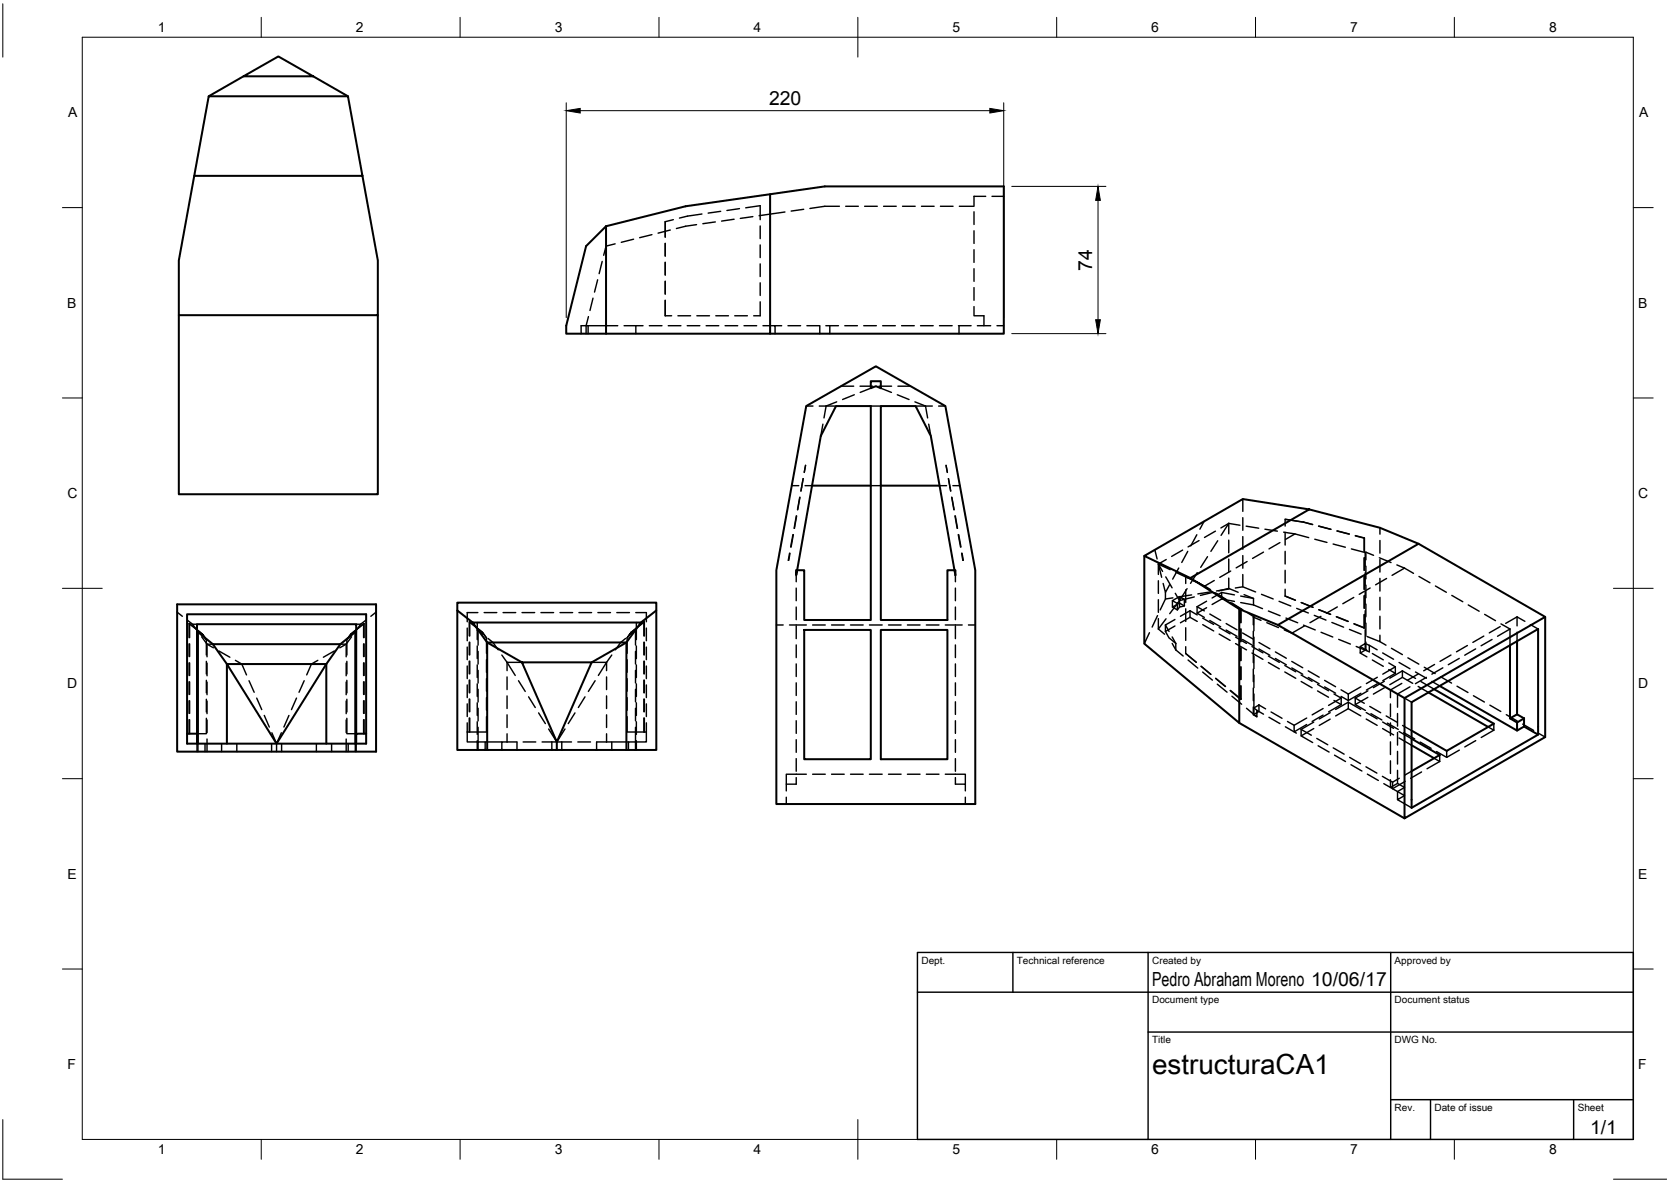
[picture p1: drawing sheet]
<svg xmlns="http://www.w3.org/2000/svg" width="420mm" height="297mm" viewBox="0 0 420 297" stroke-linecap="round" stroke-linejoin="round" font-family="sans-serif">
<!-- layer: Visible -->
<g fill="none" stroke="#000" stroke-width=".51">
<path d="M61.2 19.2l8.8-5 8.7 5zM61.2 19.2l-8.7 5M78.7 19.2l8.8 5M52.5 24.2h35l3.6 20h-42.3zM48.8 44.2l-3.8 21.2v13.8h50v-13.8l-3.9-21.2M152.4 56.9l20-5.1 35-5h45v37.1h-58.8M152.4 56.9l-5 4.9-5 20.1v2h10M193.6 48.8v35.1h-41.2v-27M45 79.2v45h50v-45M219 95.8h2.5v1.8l-1.3-.6-1.2 .6zM202.7 102l17.5-9.9 17.5 9.9 7.5 41.3v58.8h-50v-58.8zM210.2 102h8.8v53.8h-16.8v-12.5h-1.8l-.2 1.2v-1.2h.2l6-33.7z"/>
<path d="M221.5 102h8.7l3.8 7.6 6 33.7h.2v1.2l-.2-1.2h-1.8v12.5h-16.7zM204.2 122h14.8M221.5 122h14.7M287.7 139.7l24.8-14.3 16.7 2.6-29.9 17.3zM287.7 139.7v22.1l23.9 19.9v-28.6M329.2 128l17.8 4.6 9.7 4.1-35.4 20.4-9.7-4-12.3-7.8M356.7 136.7l31.8 18.3-35.3 20.4-31.9-18.3M44.5 151.9h50.1v37h-50.1zM49.5 158.8h.3l3.7 3.1h32.1l3.7-3.1h.3M49.8 158.8v28.1M89.3 158.8v28.1M115 153.4v35.1h7.5"/>
<path d="M118.9 156.4h42.2l-3.6 5.1h-35zM118.9 156.4l-3.9-3v-2h50v2l-3.9 3M165 153.4v35.1h-7.5v-27l-8.7 5M202.2 158.3h16.8v32.5h-16.8zM221.5 158.3h16.7v32.5h-16.7zM388.5 155v30.2l-35.3 20.5v-30.3M53.5 161.9l3.6 5M57.1 166.9h24.9l-12.5 20zM57.1 166.9v20M85.6 161.9l-3.6 5v20M131.2 166.5h17.6l-8.8 20zM131.2 166.5l-8.7-5v27h17.5"/>
<path d="M359.2 174l15 8.7M360.6 173.2l15 8.7-11.8 6.8-8.9-5.1M362 172.4l19.5 11.2M379.7 162.2v18.3M381.5 161.1v18.4M47 184.4v-30h45.1v32.5h-45.1v-2.5h2.5v2.5M49.5 184.4v-27.5h40.1v27.5M92.1 184.4h-2.5v2.5M140 186.5v2h17.5M311.6 181.7l41.6 24M354.9 185.7l7.1 4-7.1 4.1M354.9 187.3l5.7 3.2"/>
<path d="M381.5 181.6l1.7-1.1v2.1l-1.7 1zM383.2 182.6l3.5 2v-26.5l-31.8 18.4v26.5l31.8-18.4M383.2 180.5l-1.7-1-1.8 1 1.8 1.1"/>
</g>
<!-- layer: Hidden -->
<g fill="none" stroke="#000" stroke-width=".36">
<path d="M163.9 59l-3.1 .7M167.3 55.7v3.9zM168.5 57.8l-3 .8M169.3 55.2l-2 .5M175.1 56.5l-5 .9M176.5 53.8l-5.7 1M179.9 55.8l-3.2 .4M181.2 53.1l-3.1 .5M184.6 55.1l-3.2 .5M185.9 52.4l-3.1 .5M187.5 52.2l3.6-.5v3.5M189.3 54.4l-3.2 .5"/>
<path d="M191.1 56.8v3.2M197.4 53.3l-6.5 .9M202.1 52.6l-3.2 .4M211.1 51.8h-3.7l-3.7 .6M212.6 51.8h3.2M217.4 51.8h3.2M222.2 51.8h3.1M226.9 51.8h3.2M231.7 51.8h3.2M236.5 51.8h3.1M241.2 51.8h3.7M244.9 53.2v3.2"/>
<path d="M244.9 58v3.2M247.8 49.3h-2.9v2.3M249.4 49.3h3M148 79.6l-.6 2.3v2M149.1 74.9l-.8 3.1M150.3 70.3l-.8 3.1M151.4 65.7l-.7 3.1M154.7 61.3l-2.3 .5-.6 2.4M159.3 60.1l-3.1 .8M167.3 75.5v3.9zM167.3 61.2v3.1M167.3 65.9v3.2"/>
<path d="M167.3 70.7v3.2M167.3 79.4h1.6M170.5 79.4h3.1M175.2 79.4h3.2M180 79.4h3.2M184.7 79.4h3.2M191.1 61.6v3.1M191.1 66.3v3.2M191.1 71.1v3.2M191.1 75.8v3.6h-1.6M244.9 77v2.4h2.5v2.5h1.7M244.9 62.8v3.1"/>
<path d="M244.9 67.5v3.2M244.9 72.3v3.2M147.9 81.9v2M155.3 81.9h-9.2v2M156.9 81.9h4.8M159.9 81.9v2M163.3 81.9h3.1M168 81.9h3.2M172.8 81.9h3.2M177.6 81.9h3.1M182.3 81.9h3.2M187.1 81.9h3.2"/>
<path d="M191.8 81.9h3.1v2M194.9 81.9h1.6M198.1 81.9h3.2M202.9 81.9h3.2M206.1 81.9v2M207.7 81.9h3.1M208.6 81.9v2M211.5 97h3.2M212.4 81.9h3.2M214.8 99.2l-2.9 1.2M216.2 97h3.2M217.2 81.9h3.2"/>
<path d="M219 97.6l-2.7 1M221 97h3.2M221.5 97.6l2.6 1M221.9 81.9h3.2M225.6 99.2l3 1.2M225.8 97h3.2M226.7 81.9h3.2M231.5 81.9h3.1M236.2 81.9h3.2M241 81.9h3.2M241.1 81.9v2M245.8 81.9h1.6"/>
<path d="M250.7 81.9h1.7M202.2 118.7l.4-1.8-.4 1.8M202.7 102h1.7M206 102h4.2M206.9 106.6l-.5 3M210.4 101l-2.7 1-.5 3M219 102h2.5M230 101l2.7 1 .5 3M230.2 102h4.2M233.5 106.6l.5 3M236 102h1.7M238.2 118.7l-.3-1.8 .3 1.8"/>
<path d="M198.5 139l-.3 1.8 .4-1.8M199.1 122h1.7M199.4 134.3l-.6 3.2M199.5 134.3l-.6 3.2M200.2 129.6l-.5 3.2M200.3 129.6l-.5 3.2M201.1 125l-.6 3.1M201.1 125l-.5 3.1M201.5 122.5h.1M201.9 120.3l-.5 3.1M202 120.3l-.6 3.1M202.4 122h1.8"/>
<path d="M219 122h2.5M236.2 122h1.8M238.5 120.3l.5 3.1M238.5 120.3l.6 3.1M238.9 122.5h.1M239.6 122h1.7M239.8 128.1l-.5-3.1 .6 3.1M240.1 129.6l.6 3.2M240.2 129.6l.6 3.2M240.9 134.3l.6 3.2M241.1 134.3l.5 3.2M241.9 139l.3 1.8-.4-1.8"/>
<path d="M290.4 138.2l.5 2.3M297.4 138.2l-2.8 1.6M298.6 138.6l-1.5 2.8M300.9 134.4l-1.5 2.8M301.5 135.8l-2.8 1.6M302.8 131l-1.1 2M303.6 139.9l-1.7 2.7M305.6 133.5l-2.7 1.6M306.2 135.9l-1.7 2.7M309 131.5l-2 3M309 131.5l-2 1.2M309 131.5l2.8 .5"/>
<path d="M309 131.5v2.7M309 135.7v3.2M312.5 125.4v3.1M312.5 130.1v3.2M312.5 134.9v3.1M312.5 139.6v3.2M313.3 132.2l3.2 .5M317.7 138.7l-2.8 1.6M318.1 133l3.1 .5M321.8 136.4l-2.7 1.5M322.8 133.7l2.8 .5M323.1 130.5l4.7 .7 2.3 .6"/>
<path d="M323.1 133.8v3.2M323.1 138.6v3.1M325.6 134.2l-2.4 1.4M325.6 134.2l3.5 .9M327.8 131.2l-4.7-.7v1.7M327.8 131.2l2.2 .6M327.8 131.2h.1M330.6 135.5l3.1 .8M331.5 132.2l3.2 .8M335.2 136.7l3.1 .8M336.2 133.4l3 .8M336.2 133.4l3.1 .8"/>
<path d="M339.8 137.9l3.5 1M340.8 134.7l2.2 .5M340.8 134.6l2.3 .6M343 135.2l.1 3.3M343 135.2v3.4M343.3 138.9v3.5M343.4 138.8l2 .8M343.4 138.8l-.1 .1M343.4 138.8v1.9M347 132.6v1.6M347 135.8v3.2M44.5 153.8l1.4 1.1"/>
<path d="M47.1 155.9l1.3 1M47.5 156.7h.2M47.5 156.7v3.5M47.5 156.7l3.4 2.6M47.7 156.7v3.5M47.7 156.7l3.2 2.6M49.5 156.9h-1.1l1.4 1.8M50.9 159.3l1 1.4zM88.2 159.3l-1 1.4v3.9M88.2 159.3h.1M89.6 156.9h1.1M90.7 156.9l-1.4 1.8"/>
<path d="M91.4 156.7h.2v3.5M91.4 156.7l-3.2 2.6M91.4 156.7v3.5M91.6 156.7l-3.4 2.6-1 1.4M92 155.9l-1.3 1M94.6 153.8l-1.4 1.1M117.5 157.8v3.2M118 156.3l3.3 2.6 1 1.4M118.1 156.3h-.1v3.5M118.1 156.3l3.2 2.6M118.1 156.3v3.5M120 156.4v4.3"/>
<path d="M120 158.4h.2M120.1 153.9h-2.6v2.4M120.2 158.4l1.3 1M120.2 158.4v3.7M121.3 158.9h.1M121.3 158.9l1 1.4v3.9M121.7 153.9h3.2M126.5 153.9h3.2M131.3 153.9h3.1M136 153.9h3.2M140.8 153.9h3.2M145.6 153.9h3.1"/>
<path d="M150.3 153.9h3.2M155.1 153.9h3.2M158.7 158.9l-1 1.4zM159.8 158.4l-1.3 1M159.8 158.4v3.7M159.9 153.9h2.6v2.4M160 156.4v2h-.2M160 158.4v2.3M161.9 156.3h.1M161.9 156.3v3.5M161.9 156.3l-3.2 2.6M162 156.3v3.5"/>
<path d="M162 156.3l-3.3 2.6M162.5 157.8v3.2M195.2 157.1h1.7M198.5 157.1h4.2M200.2 144.5v1.7M200.2 147.8v3.2M200.2 152.5v3.2M200.2 157.3v3.2M204.3 157.1h3.2M209.1 157.1h3.2M213.9 157.1h3.1M218.6 157.1h3.2"/>
<path d="M223.4 157.1h3.2M228.2 157.1h3.1M232.9 157.1h3.2M237.7 157.1h4.2M240.2 144.5v1.7M240.2 147.8v3.2M240.2 152.5v3.2M240.2 157.3v3.2M243.5 157.1h1.7M289 159l-1.3 2.8M291 154.7l-1.3 2.9M291.3 141.8l1 1.8"/>
<path d="M291.3 141.8l2.9 1.4M291.3 141.8v2.6M291.3 145.9v3.2M291.3 150.7v3.2M291.3 155.5v2.6M291.3 158.1l1.5 1.3M291.3 142l.8 3.1M292.5 146.6l.5 2.3 1.1-2M293 148.9v1.6l-1.3 2.8M293 157.1v1.6M293 158.7l.9 1.6M293 157.1l.9 1.6"/>
<path d="M293.1 145l1.6 2.7M293.2 155.5l-1.9 2.6M293.2 140.6l-1.9 1.2M294.8 150.9l1.8-1 1.2 .7-1.2 .3-.6 .8zM294.8 150.9v1.7l1.8-1 1.2 .7M294.8 152.6l1.2 .7v-1.6l-1.9 2.5M294.9 150.2l-1.9 .3M295.4 157.3l-2.4 1.4M295.4 155.7l-2.4 1.4M295.5 149.1l1.1 1.8M295.7 143.8l2.8 1.4M296.4 142.7l-1.5 2.8"/>
<path d="M296.6 149.9v1M296.6 152.6l-.6 .7M298.1 144.9l3.3 1.6zM298.1 144.9v1.7M298.1 148.2v3.2M298.1 153v3.2M298.1 157.8v3.1M298.5 147.9l-1.9 3M299.2 155.1l1.8 1.1M299.2 153.5l1.8 1M299.2 153.5v1.6M299.2 155.1l-2.4 1.4"/>
<path d="M299.2 153.5l-2.4 1.4M299.6 149.5l-3.1 .5M300 145.9l2.9 1.4M300.3 150l-2.5 .6v1.7l-1.2 .3v-1.7M301 152.5v1.6l1.8 1.1M301 152.5l1.8 1M301 143.9l-1.7 2.7M301.4 146.5l2.6 1.6-2.6-1.6M302.4 157l2.8 1.6M302.4 155.3l2.8 1.6M302.9 147.3l1.5 .9M303.4 151.1l-2.4 1.4"/>
<path d="M303.4 152.7l-2.4 1.4M304.2 155.9l2.7 1.6M304.2 154.3l2.7 1.6M304.3 148.8l-3.1 .4M304.9 148.9l-3.1 .7M305.3 149l2.7 1.7M305.3 145.9l-2.4 1.4M305.4 148.9l2.7 1.7M305.7 149l2.7 1.7M306.5 159.3l2.8 1.6M306.5 157.7l2.8 1.6M307.2 150.5l3.2 .6"/>
<path d="M307.2 148.9l3.2 .6M307.2 148.9v1.6M307.2 150.5l-2.4 1.4M307.2 148.9l-2.4 1.4M308.3 158.3l2.8 1.6M308.3 156.7l2.8 1.6M309 147.9l-2.5 .6M309 140.5v3.2M309 145.3v2.6M309 147.9l2.3 .9M309 148l-3.1 .5M309.4 151.5l2.5 1.7"/>
<path d="M309.4 151.5l2.6 1.6M309.4 143.5l-2.7 1.6M309.8 151.6l2.7 1.6M311.9 153.2v3.3M311.9 158.1v3.2M312 151.4l3.2 .6M312 149.8l3.2 .6M312 153.1l-.1 .1M312 153.1v3.4M312 158.1v3.1M312.4 159.1l2.8 1.6M312.5 144.4v3.1l-1.9 .3"/>
<path d="M312.5 147.5l3.2 1.3M312.8 149.4l2.4 1M313.6 141.1l-2.8 1.6M313.8 154.1l1.5 .9M315.1 155.1l2 .8M315.1 155.1v1.9M315.1 158.6v3.2M315.2 152l2.2 1M315.2 150.4v1.6M315.3 155l-.2 .1M315.3 155v3.5M317.2 149.4l2.9 1.1"/>
<path d="M318.5 156.5l3 1.2M318.9 153.5l3 1.2M321.6 151.1l3 1.2M323.1 149.8l2.6 1M323.1 143.3v3.2M323.1 148.1v1.7M323.3 155.3l3 1.2M326 152.9l3 1.2M327.2 151.4l2.9 1.2M327.8 157.1l2.9 1.2M328 157.3l-3.1 1.8-2-.8M330.5 154.6l2.9 1.2"/>
<path d="M331.6 153.2l2.9 1.2M331.6 153.2l3 1.2M332.1 154.9l-2.7 1.6M332.2 158.9l2.9 1.2M334.9 156.4l2.9 1.2M336 155l2.9 1.2M336 155l3 1.1M336.3 152.5l-2.8 1.6M339.3 158.2l3 1.2M340.4 150.1l-2.8 1.6M340.4 156.8l2.6 1M340.5 156.7l2.6 1.1"/>
<path d="M343 140.2v3.2M343 144.9v3.2M343 149.7v3.2M343 154.5v3.3M343.1 154.4l-.1 3.4M343.1 140.1v3.2M343.1 144.9v3.2M343.1 149.6v3.2M343.3 144v3.1M343.3 148.7v3.2M343.3 153.5v3.2M343.3 158.2v3.5"/>
<path d="M343.4 142.3v3.2M343.4 147v3.2M343.4 151.8v3.2M343.4 156.6v3.2M344.5 147.8l-2.7 1.6M346.8 140.2l3 1.2M347 159.6v1.6l-3.3-1.2M347 140.6v3.2M347 145.4v3.1M347 150.1v3.2M347 154.9v3.2M348.6 145.4l-2.7 1.6"/>
<path d="M351.2 142l2 .8M353.2 142.8l-3.2 1.8M353.2 142.8l2.2 1.3M356.8 144.9l2.7 1.6M360.9 147.3l2.8 1.5M365 149.6l2.8 1.6M369.2 152l2.7 1.6M373.1 159.9l-2.8 1.5M373.3 154.4l2.7 1.6M377.2 157.5l-2.7 1.5M377.4 156.8l2.3 1.3M379.7 158.1l-3.2 1.8"/>
<path d="M379.7 158.1v4.1M381.5 155v2.3M381.5 158.9v2.2M381.5 155l-2.9 1.7M381.5 155l1.9 1.1M384.8 157l1.9 1.1M47.5 161.8v3.2M47.5 166.6v3.2M47.5 171.3v3.2M47.5 176.1v3.2M47.7 161.8v3.2M47.7 166.6v3.2"/>
<path d="M47.7 171.3v3.2M47.7 176.1v3.2M50.7 160l1.4 1.9M51.9 160.7v3.9M51.9 166.2v3.2M51.9 171v3.1M51.9 175.7v3.2M52.1 161.9h1.4M52.1 161.9l1.6 .9M52.1 161.9v3.2M52.1 166.6v3.2M52.1 171.4v3.2"/>
<path d="M52.1 176.2v3.1M55 163.6l2.8 1.6M59.2 165.9l1.6 1 1.2 2.7M62.6 171.1l1.3 2.9M64.5 175.4l1.3 2.9M66.4 179.8l1.3 2.9M72.7 179.8l-1.3 2.9M74.6 175.4l-1.3 2.9M76.5 171.1l-1.3 2.9M79.9 165.9l-1.6 1-1.2 2.7M84.1 163.6l-2.8 1.6M85.6 161.9h1.4"/>
<path d="M87 161.9l-1.6 .9M87 161.9v3.2M87 166.6v3.2M87 171.4v3.2M87 176.2v3.1M87.2 166.2v3.2M87.2 171v3.1M87.2 175.7v3.2M88.4 160l-1.4 1.9M91.4 161.8v3.2M91.4 166.6v3.2M91.4 171.3v3.2"/>
<path d="M91.4 176.1v3.2M91.6 161.8v3.2M91.6 166.6v3.2M91.6 171.3v3.2M91.6 176.1v3.2M117.5 162.6v3.2M117.5 167.4v3.1M117.5 172.1v3.2M117.5 176.9v3.2M118 161.4v3.2M118 166.2v3.1M118 170.9v3.2"/>
<path d="M118 175.7v3.2M118.1 161.4v3.2M118.1 166.2v3.1M118.1 170.9v3.2M118.1 175.7v3.2M120 162.3v3.2M120 167.1v3.2M120 171.9v3.1M120 176.6v3.2M120.2 163.7v3.2M120.2 168.5v3.1M120.2 173.2v3.2"/>
<path d="M120.2 178v3.2M122.3 165.8v3.2M122.3 170.5v3.2M122.3 175.3v3.2M122.7 160.4l1.3 1.1 1.3 1.8M126.2 164.6l1.3 1.9M127.5 166.5l2 3.2M127.5 166.5h3.7M127.5 166.5v2M127.5 170.1v3.2M127.5 174.9v3.2M127.5 179.6v3.2"/>
<path d="M130.4 171.1l1.7 2.7M132.9 175.1l1.7 2.7M135.4 179.2l1.7 2.6M144.6 179.2l-1.7 2.6M147.1 175.1l-1.7 2.7M148.8 166.5h3.7M149.6 171.1l-1.7 2.7M152.5 166.5l-2 3.2M152.5 166.5v2M152.5 170.1v3.2M152.5 174.9v3.2M152.5 179.6v3.2"/>
<path d="M153.8 164.6l-1.3 1.9M157.3 160.4l-1.3 1.1-1.3 1.8M157.7 160.3v3.9M157.7 165.8v3.2M157.7 170.5v3.2M157.7 175.3v3.2M159.8 163.7v3.2M159.8 168.5v3.1M159.8 173.2v3.2M159.8 178v3.2M160 162.3v3.2M160 167.1v3.2"/>
<path d="M160 171.9v3.1M160 176.6v3.2M161.9 161.4v3.2M161.9 166.2v3.1M161.9 170.9v3.2M161.9 175.7v3.2M162 161.4v3.2M162 166.2v3.1M162 170.9v3.2M162 175.7v3.2M162.5 162.6v3.2M162.5 167.4v3.1"/>
<path d="M162.5 172.1v3.2M162.5 176.9v3.2M200.2 162.1v3.1M200.2 166.8v3.2M200.2 171.6v3.2M200.2 176.4v3.1M240.2 162.1v3.1M240.2 166.8v3.2M240.2 171.6v3.2M240.2 176.4v3.1M294.1 160.4l1.5 1.3M294.7 161.7l.9 1.6"/>
<path d="M294.7 160.1l.9 1.6M295.6 161.7v1.6M295.6 163.3l1.9 1.6M298.1 162.5v1.7l2.7 2.2M298.7 165.9l2.5 2M302 167.4l2.4 2.1M302 167.4l2.5 2.1M302.4 168.9l2.4 2M305.7 170.5l2.4 2M305.7 170.5l2.5 2M306.1 171.9l2.4 2M309.3 173.5l2.6 2.2"/>
<path d="M309.4 173.5l2.6 2.2M309.8 175l2.4 2M310.7 161.7l2.7 1.6M310.7 160.1l2.7 1.6M311.9 172.4l.1 3.3M311.9 162.9v3.1M311.9 167.6v3.2M312 162.8v3.2M312 167.6v3.2M312 172.3v3.4M312.4 160.7l2.8 1.6M313.4 178l1.9 1.5"/>
<path d="M314.8 164.1l2.7 1.6M314.8 162.5l2.7 1.6M315.1 163.4v3.2M315.1 168.1v3.2M315.1 172.9v3.2M315.1 179.6l.9 .5M315.3 174.4v5.1l-.2 .1v-1.9M315.3 177.9l1.3-.7v1.6l-1.3 .7 .7 .6v-1.6zM315.3 160.1v3.2M315.3 164.9v3.1M315.3 169.6v3.2M316 178.5l1.7 1"/>
<path d="M316.6 177.2l1.6 .9M316.6 163.1l2.7 1.6M316.6 161.5l2.7 1.5M318.9 166.5l2.8 1.6M318.9 164.9l2.8 1.6M319.6 178.9l2.8 1.6M320.7 165.5l2.7 1.6M320.7 163.8l2.7 1.6M323.1 168.9l2.7 1.6M323.1 167.2l2.7 1.6M324.8 167.9l2.8 1.5M324.8 166.2l2.8 1.6"/>
<path d="M327.2 171.3l2.7 1.5M327.2 169.6l2.7 1.6M328.9 170.2l2.8 1.6M328.9 168.6l2.8 1.6M331.3 173.6l2.7 1.6M331.3 172l2.7 1.6M332.7 179.7l-2.8 1.6M332.7 178.1l-2.8 1.5M333.1 172.6l2.7 1.6M333.1 171l2.7 1.6M334.5 179.1l-2.8 1.6M335.4 176l1.8 1.1"/>
<path d="M335.4 174.4l1.8 1M336.6 160.7l2.9 1.2M337.2 175l1.8 1M337.2 173.4l1.8 1M337.2 177.1l-3.1 1.8M337.2 175.4l-3.1 1.9M337.2 175.4v1.7M339 176.5v1.6l-3.2 1.8M339 174.4v1.6M339 176.5l-3.2 1.8M339 178.1l3.1 1.8M339 176.5l3.1 1.8"/>
<path d="M340.8 175.4v1.7l2.5 1.4M340.8 175.4l2.2 1.3M341 162.5l2.3 .9M342 162.5l1.3-.8v1.7l-1.3 .7zM342 164.1l1.7 1M342 162.5l1.7 .9M342.2 172.6l-3.2 1.8M342.2 174.2l-3.2 1.8M343.3 161.7l1 .5v1.6l-1-.4M343.4 161.4v1.9l-.1 .1M343.5 179.1l2.8 1.6M343.9 175.2l-3.1 1.9"/>
<path d="M343.9 173.6l-3.1 1.8M344.3 162.2l2 1.1M344.4 177.5l2.8 1.6M344.7 179.3l2.8 1.6M345.1 165.9l2.7 1.5M345.1 164.2l2.7 1.6M346.3 170.2l-2.7 1.6M346.3 171.8l-2.7 1.6M347 161.2l1.5 .9M347.6 164.1l2.8 1.6M348.1 172.8l-2.8 1.6M348.1 171.2l-2.8 1.6"/>
<path d="M348.5 179.9l2.8 1.6M349.2 168.3l1.6 .9M349.2 166.6l1.6 1M349.6 176.9v3.2M349.9 162.9l2.7 1.6M350.8 169.2l-3.1 1.8M350.8 167.6l-3.1 1.8M350.8 167.6v1.6M351.4 179.3v3.2M351.8 166.5l2.7 1.6M352.5 171.7l-2.9 1.7v1.9M352.6 168.6l3.3 1.9"/>
<path d="M352.6 170.2l2.6 1.5M352.6 168.6v1.6M352.6 170.2l-3.2 1.9M352.6 168.6l-3.2 1.8M353.2 175.4l1.7 1.1M354 165.3l2.8 1.6M354.5 172.6l-3.1 1.8v3.3M355.9 168.9l2.8 1.6M356.6 172.5l2.6 1.5M356.6 169.4l-2.7 1.6M357.3 171.3l3.3 1.9M358.1 167.7l2.8 1.6"/>
<path d="M358.7 170.2l-2.8 1.6M360 171.2l2 1.2M360.7 167l-2.7 1.6M362.2 170.1l2.8 1.6M362.8 167.8l-2.8 1.6M364.8 164.6l-2.7 1.6M366.4 172.4l2.7 1.6M366.9 165.5l-2.7 1.5M369 162.2l-2.8 1.6M370.5 174.8l2.7 1.6M371 163.1l-2.7 1.6M374.6 177.2l2.8 1.6"/>
<path d="M375.2 160.7l-2.8 1.6M378.7 179.6l2.8 1.6M47.5 180.9v3.5M47.7 180.9v3.5M49.5 186.9v2M49.8 186.9v2M51.5 186.9v2M51.9 180.5v3.9h-2.4M52.1 180.9v3.2M52.1 185.7v3.2M55.7 186.9v2M59.5 186.9v2"/>
<path d="M68.3 186.9v2M68.4 184.2l1.1 2.7 1.2-2.7M69.5 186.9v2M70.8 186.9v2M79.6 186.9v2M83.4 186.9v2M87 180.9v3.2M87 185.7v3.2M87.2 180.5v3.9h2.4M87.6 186.9v2M89.3 186.9v2M89.6 186.9v2"/>
<path d="M91.4 180.9v3.5M91.6 180.9v3.5M117.5 184h.5M117.5 181.7v2.3M118.1 180.4v3.6M120 181.4v3.2M120 186.1v2.4M120.2 182.8v3.7h-2.7v-2.5M122 186.5h-1.8v2M122.3 180.1v3.9h-4.3v-3.6M126.2 186.5h-4.2v2M127.5 186.5h-1.3v2"/>
<path d="M127.5 186.5h2.4M127.5 184.4v2.1M130 186.5v2M131.5 186.5h3.2M136.3 186.5h7.4M138 183.2l2 3.3 2.1-3.3M138.8 186.5v2M141.3 186.5v2M145.3 186.5h3.2M150 186.5v2M150.1 186.5h2.4M152.5 186.5h1.3v2"/>
<path d="M152.5 184.4v2.1M153.8 186.5h4.2M157.7 180.1v3.9h4.3M159.8 182.8v5.7M160 181.4v3.2M160 186.1v2.4M161.9 180.4v3.6M162 180.4v3.6M162 184h.5M162.5 184v2.5h-4.5v2M162.5 181.7v2.3M200.2 195.4v1.7h-2.5"/>
<path d="M200.2 181.1v3.2M200.2 185.9v3.2M200.2 190.6v3.2M202.7 194.6h-5v4.2M204.3 194.6h3.2M209.1 194.6h3.2M213.9 194.6h3.1M218.6 194.6h3.2M223.4 194.6h3.2M228.2 194.6h3.1M232.9 194.6h3.2M237.7 194.6h5v2.5"/>
<path d="M240.2 195.4v1.7h2.5v1.7M240.2 181.1v3.2M240.2 185.9v3.2M240.2 190.6v3.2M319.1 180.3l2.7 1.5M323.2 182.6l2.8 1.6M323.7 181.3l1.7 1M327.2 183.3l2.5 1.5M327.3 185l2.8 1.6M328.6 182.1l-3.2 1.8v-1.6M328.6 180.4l-3.2 1.9M330.3 183.1l-3.1 1.8v-1.6"/>
<path d="M330.3 181.5l-3.1 1.8M331.1 185.6l2.7 1.6M331.4 187.4l2.8 1.6M334.5 180.7l-2.8 1.6M335.2 187.9l2.8 1.6M335.6 189.8l2.7 1.6M339.4 190.3l2.7 1.6M339.7 192.2l2.7 1.6M343.5 192.7l2.7 1.6M343.5 180.7l2.8 1.6M343.8 194.5l2.8 1.6M347.6 195.1l2.5 1.5"/>
<path d="M347.6 183.1l2.8 1.6M347.6 181.4l2.8 1.6M348.8 181.7l2.8 1.6M349.6 197.9l1.8-1 1.8 1-1.8 1v2.1l1.8-1.1zM349.6 181.7v3.1M349.6 186.4v3.2M349.6 191.2v3.2M349.6 196v1.9l-1.7-1M351.4 184.1v3.1M351.4 188.8v3.2M351.4 193.6v3.3M351.8 183.8l3.1 1.9"/>
<path d="M351.8 185.5l3.1 1.8M351.8 195.6l-1.7 1M352.7 182.3l2.2 1.3M353 184.1l2.7 1.6M353.3 196.4l-3.2 1.8v-1.6M354.9 193.8l-1.7 1M357.1 186.5l2.7 1.6M357.4 194l-2.7 1.6M360.6 190.5l1.4 .9M361.2 188.9l2.6 1.4M362 191.4l-3.2 1.8M362 189.7v1.7"/>
<path d="M363.8 188.7v1.6M366.9 188.5l-3.1 1.8M371.1 186.1l-2.8 1.6M374.2 182.7l1.4 .8M375.6 183.5l-3.2 1.8M375.6 181.9v1.6M382.9 182l2.7 1.6M387 184.4l1.5 .8M197.7 200.3v1.8M242.7 200.3v1.8M351.4 201l3.5 2"/>
</g>
<!-- layer: Border -->
<g fill="none" stroke="#000" stroke-width=".25">
<path d="M.7 1v13.4M20.7 9.4h390v276.9h-390zM65.7 4.4v5M115.7 4.4v5M165.7 4.4v5M215.7 4.4v10M265.7 4.4v5M315.7 4.4v5M365.7 4.4v5M15.7 52.2h5M410.7 52.2h5M15.7 100h5"/>
<path d="M410.7 100h5M15.7 147.8h10M405.7 147.8h10M15.7 195.7h5M410.7 195.7h5M15.7 243.5h5M410.7 243.5h5M.7 281.3v15h15M65.7 286.3v5M115.7 286.3v5M165.7 286.3v5M215.7 281.3v10"/>
<path d="M265.7 286.3v5M315.7 286.3v5M365.7 286.3v5M405.7 296.3h13.4"/>
</g>
<!-- layer: TitleBlock -->
<path d="M230.7 239.4h180v46.9h-180zM254.7 239.4v9.9M288.7 239.4v46.9M349.7 239.4v46.9M230.7 249.3h180M288.7 259.4h122M349.7 276.4h61M359.7 276.4v9.9M395.7 276.4v9.9" fill="none" stroke="#000" stroke-width=".36"/>
<!-- layer: Dimensions -->
<path d="M142.4 25.8v54M145.9 27.8h103M252.4 25.8v54M254.4 46.8h23.7M276.1 50.4v29.9M254.4 83.8h23.7" fill="none" stroke="#000" stroke-width=".25"/>
<path d="M142.4 27.8l3.5-.6v1.2zM248.9 27.2l3.5 .6-3.5 .6zM276.1 46.8l.6 3.6h-1.2zM275.5 80.3h1.2l-.6 3.5z" fill="#000" stroke="#000" stroke-width=".25"/>
<text font-size="7" x="289.7" y="269.9">estructuraCA1</text>
<g font-size="4.9">
<text x="193.4" y="26.3">220</text>
<text x="274.6" y="68.1" transform="rotate(-90 274.6 68.1)">74</text>
<text x="289.7" y="247.8">Pedro Abraham Moreno 10/06/17</text>
<text x="399.8" y="284.9">1/1</text>
</g>
<g font-size="3.5">
<text x="39.7" y="8.1">1</text>
<text x="89.5" y="8.1">2</text>
<text x="139.5" y="8.1">3</text>
<text x="189.4" y="8.1">4</text>
<text x="239.5" y="8.1">5</text>
<text x="289.4" y="8.1">6</text>
<text x="339.5" y="8.1">7</text>
<text x="389.5" y="8.1">8</text>
<text x="17.1" y="29.5">A</text>
<text x="412.1" y="29.5">A</text>
<text x="16.9" y="77.3">B</text>
<text x="411.9" y="77.3">B</text>
<text x="16.9" y="125.2">C</text>
<text x="411.9" y="125.2">C</text>
<text x="16.9" y="173">D</text>
<text x="411.9" y="173">D</text>
<text x="16.9" y="220.9">E</text>
<text x="411.9" y="220.9">E</text>
<text x="16.9" y="268.7">F</text>
<text x="411.9" y="268.7">F</text>
<text x="39.7" y="290.1">1</text>
<text x="89.5" y="290.1">2</text>
<text x="139.5" y="290.1">3</text>
<text x="189.4" y="290.1">4</text>
<text x="239.5" y="290.1">5</text>
<text x="289.4" y="290.1">6</text>
<text x="339.5" y="290.1">7</text>
<text x="389.5" y="290.1">8</text>
</g>
<g font-size="2.5">
<text x="231.7" y="242.1">Dept.</text>
<text x="255.7" y="242.1">Technical reference</text>
<text x="289.7" y="242.1">Created by</text>
<text x="350.7" y="242.1">Approved by</text>
<text x="289.7" y="252.1">Document type</text>
<text x="350.7" y="252.1">Document status</text>
<text x="289.7" y="262.1">Title</text>
<text x="350.7" y="262.1">DWG No.</text>
<text x="350.7" y="279.1">Rev.</text>
<text x="360.7" y="279.1">Date of issue</text>
<text x="396.7" y="279.1">Sheet</text>
</g>
</svg>
